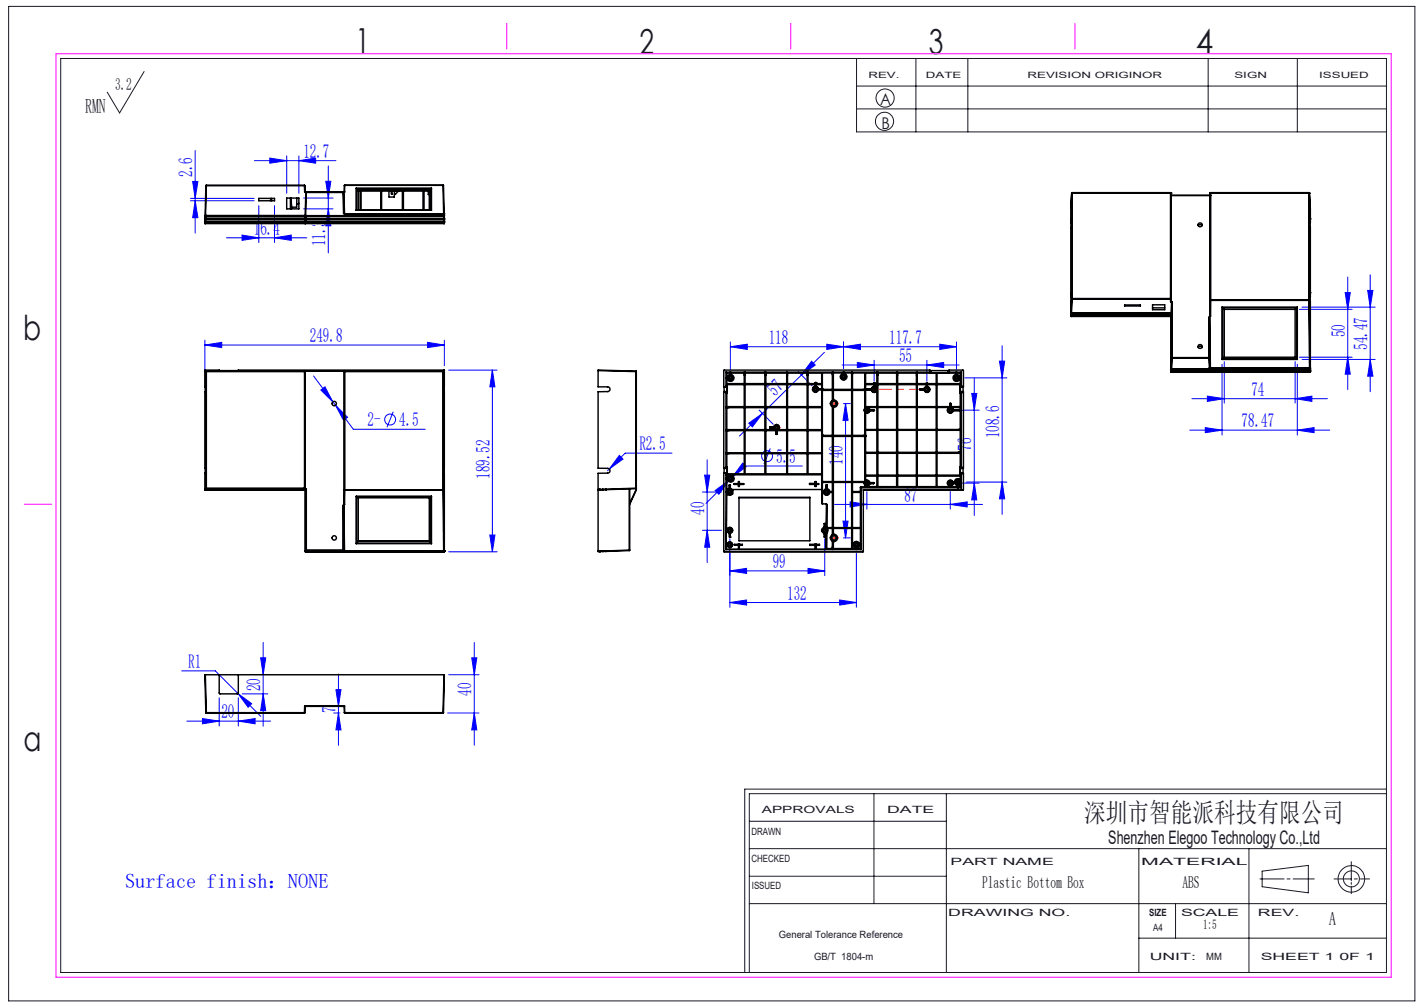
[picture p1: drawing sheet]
<svg xmlns="http://www.w3.org/2000/svg" width="297mm" height="210mm" viewBox="0 0 297 210" stroke-linecap="round" stroke-linejoin="round" font-family="sans-serif">
<g fill="none" stroke="#00f" stroke-width=".21">
<path d="M40.2 37.8h1.1l-.6 3.6zM40.7 31.4v17.2M53.1 33.5h17M56.3 33l3.5 .5-3.5 .5zM59.8 32.5v7.8M62.3 33.5l3.5-.5v1zM62.3 32.5v7.8M67.9 37.8h1.1l-.5 3.5zM68.5 34.6v18.1M39.7 41.9h13.3M39.7 41.4h13.3M40.7 41.9l.6 3.5h-1.1z"/>
<path d="M47.2 49.6h16.8M50.5 49l3.5 .6-3.5 .5zM54 42.9v7.7M57.3 49.6l3.4-.6v1.1zM57.3 42.9v7.7M63.3 43.6h6.2M63.3 41.3h6.2M68.5 43.6l.5 3.5h-1.1zM281.1 57.8v23.4M285.8 57.3v24.4M42.7 72l3.5-.6v1.1zM42.7 70.9v9.8"/>
<path d="M42.7 72h50M65.4 78.4l4 5.4M89.2 71.4l3.5 .6-3.5 .5zM92.7 70.9v5.4M93.6 77.2h10.1M102.7 77.2v37.9M102.7 77.2l.5 3.5h-1zM152.3 72.3l3.6-.5v1.1zM152.3 71.3v5.8M152.3 72.3h47.2M166.5 77.5l2.9 3M169.3 75.3l.7 .8-2.9 2.1z"/>
<path d="M171.9 73.5l-17.7 17.4M172.4 71.8l3.5 .5-3.5 .6zM175.6 76.1h24.5M175.9 72.3l3.6-.5v1.1zM175.9 71.3v5.5M178.8 75.6l3.5 .5-3.5 .6zM182.3 75.1v4.4M193.3 76.1l3.5-.5v1.1zM193.3 75.1v4.4M196 71.8l3.5 .5-3.5 .6zM199.5 71.3v5.8M201.2 78.8h8.8"/>
<path d="M203.2 78.8v28.7M208.5 75.3h1l-.5 3.5zM209 72.1v35.2M254.9 75.9v14.8M255.3 75.4v8.7M270.1 75.4v8.7M270.6 75.9v14.8M271 74.5h11M271 64.5h11M271.6 64.1h15.2M271.6 75h15.2M280.6 61h1l-.5 3.5z"/>
<path d="M281.1 74.5l.5 3.5h-1zM285.3 60.6h1l-.5 3.5zM285.8 75l.5 3.4h-1zM66.9 81.3l.9-.6 1.6 3.1zM69.4 83.8l.6 .7M70 84.5l2.5 2.5-.9 .7zM70 84.5l3.7 5h15M82 85.9l-1.3 3.2M129.2 95l.7 .7-2.8 2.1zM140.2 94.5h-9.8l-3.7 3.7M147 99.1h1l-.5 3.5zM147.5 95.9v21.4"/>
<path d="M154.9 96.6l.7 .7-2.8 2.1zM156.2 88.3l2.8-2.1-2.1 2.8zM158.3 85.5l3 3M160.7 93.5l-1.4 3.3M167.3 97.2h-12.3l-7.8 7.8M175.9 84.2h1.4M176.4 84.2v28M176.4 84.2l.5 3.5h-1.1zM200 85.5h4.2M202.7 82h1l-.5 3.5zM248.1 89.7h29.2M248.6 83.1h28.3"/>
<path d="M251.4 89.2l3.5 .5-3.5 .5zM251.8 82.6l3.5 .5-3.5 .6zM270.1 83.1l3.5-.5v1.1zM270.6 89.7l3.5-.5v1zM93.6 115.1h10.1M102.2 111.6h1l-.5 3.5zM146.5 102.6h4M146.5 110.6h4M147.5 110.6l.5 3.5h-1zM149.2 102.3l2.8-2.1-2.1 2.9zM152.2 119.1l3.5-.6v1.1zM152.2 112.4v14.2"/>
<path d="M152.2 119.1h19.8M168.5 118.5l3.5 .6-3.5 .5zM172 112.4v7.6M174.1 105.2h30.8M175.8 108.7h1.1l-.5 3.5zM175.9 112.2h1.4M177.3 104.7l3.5 .5-3.5 .5zM178.6 115.3v11.3M180.8 102.5v3.7M198.2 105.2l3.5-.5v1zM198.2 102.5v3.7M200 100.7h4.2"/>
<path d="M201.5 100.5h8.5M203.2 100.7l.5 3.5h-1zM209 100.5l.5 3.5h-1zM37.9 139.9h7l9.5 9.5M54.4 137.2h1l-.5 3.5zM54.9 134v17.4M98.4 137.2h1l-.5 3.5zM98.9 134v21.4M152.2 125.7l3.5-.6v1.1zM152.2 125.7h26.4M175.1 125.1l3.5 .6-3.5 .5zM39 150.4h17.4"/>
<path d="M42.2 149.9l3.5 .5-3.5 .5zM45.7 145.5v5.9M49.6 144.6l2.9 2.1-.7 .8zM49.7 150.4l3.5-.5v1zM49.7 145.5v5.9M50.5 144.7h5.4M54.9 144.7l.5 3.5h-1zM69.6 148.7h1.3M70.1 143.8h1l-.5 3.5zM70.6 140.6v14.8M70.6 148.7l.5 3.5h-1zM93.4 148.7h6.5"/>
<path d="M93.6 140.7h6.3M98.9 148.7l.5 3.5h-1z"/>
<circle cx="81.4" cy="87.5" r="1.15"/>
<circle cx="160" cy="95.1" r="1.13"/>
</g>
<g fill="none" stroke="#191924" stroke-width=".21">
<path d="M1.8 1.3h293.3v207.4h-293.3zM12.7 12.2h276.5v190.6h-276.5zM30.1 14.9l-5.2 8.7-2.5-4.4M178.6 12.2v15.3h110.6M178.6 17.9h110.6M191 12.2v15.3M201.9 12.2v15.3M252 12.2v15.3M270.6 12.2v15.3M178.6 22.7h110.6M156.3 177h132.9M156.3 171.3h41.1"/>
<path d="M182.3 165.5v22.9M197.4 165.5v37.3M237.5 177v25.8M260.5 177v25.8M281.8 179.7v4M289.2 165.5h-132.9v37.3M289.2 164.6h-133.9v38.2M156.3 188.4h132.9M156.3 182.7h41.1M237.5 195.6h51.7M245.2 188.4v7.2M262.8 183.3h5"/>
<path d="M263.2 181.7l9.7-1.2v5.7l-9.7-1.3zM268.4 183.3h.7M269.7 183.3h4.4M278.2 183.3h3.6M281.8 184v.4M281.8 184.8v1.6M282.5 183.3h.6M283.7 183.3h1.9"/>
<circle cx="184.5" cy="25.3" r="1.9"/>
<circle cx="184.6" cy="20.4" r="1.89"/>
<circle cx="281.9" cy="183.3" r="1.68"/>
<circle cx="281.9" cy="183.3" r="2.77"/>
</g>
<g fill="none" stroke="#f00" stroke-width=".21" stroke-dasharray="30.5 1.3 1.3 1.3">
<path d="M151.9 78.8h-.3M152.4 78.3v-.3M152.4 79.3v.2M152.9 78.8h.2M175.5 78.6h-.3M176 78.1v-.3M176 79.1v.2M176.5 78.6h.2M199 78.8h-.2M199.5 78.3v-.3M199.5 79.3v.2M200 78.8h.3"/>
<path d="M151.9 99.8h-.2M152.4 99.3v-.3M152.9 99.8h.3M161.5 89.2h-.3M162 88.7v-.3M162 89.7v.2M162.5 89.2h.2M169.6 81.2h-.2M170.1 80.7v-.3M170.1 81.7v.2M170.6 81.2h.3M173.5 84.2h-.5"/>
<path d="M174 83.7v-.5M174 84.7v.4M174.5 84.2h.4M180.3 85.5h-.2M180.8 85v-.2M180.8 86v.3M181.3 85.5h.3M181.8 81.2h-.2M182.3 80.7v-.3M182.3 81.7v.2M193.3 81.2v-.5M193.3 81.2h-.5"/>
<path d="M193.3 81.2v.5M193.3 81.2h.5M193.3 80.7v-.3M193.3 81.7v.2M193.8 81.2h.3M197.7 85.5h-.2M198.2 85v-.2M198.2 86v.3M198.7 85.5h.3M151.7 102.6h-.2M151.7 110.6h-.2M151.7 113.6h-.2"/>
<path d="M152.2 102.1v-.3M152.2 103.1v.2M152.2 110.1v-.3M152.2 111.1v.2M152.2 113.1v-.3M152.2 114.1v.2M152.4 100.3v.2M152.7 102.6h.3M152.7 110.6h.3M152.7 113.6h.3M171.5 110.6h-.2M171.9 102.6h-.2"/>
<path d="M172 110.1v-.3M172 111.1v.2M172.4 102.1v-.3M172.4 103.1v.2M172.5 110.6h.3M172.9 102.6h.3M173.5 112.2h-.5M174 111.7v-.5M174 112.7v.4M174.5 112.2h.4M178.1 113.6h-.2M178.6 113.1v-.3"/>
<path d="M178.6 114.1v.2M179.1 113.6h.3M180.3 100.7h-.2M180.8 100.2v-.2M180.8 101.2v.3M181.3 100.7h.3M197.7 100.7h-.2M198.2 100.2v-.2M198.2 101.2v.3M198.7 100.7h.3M199.3 100.5h-.2M199.8 100v-.2"/>
<path d="M199.8 101v.3M200.3 100.5h.3"/>
</g>
<path d="M183.3 81.2h9" fill="none" stroke="#f00" stroke-width=".21" stroke-dasharray="30.5 1.3 1.3 1.3" stroke-dashoffset="27.9"/>
<g fill="none" stroke="#f00" stroke-width=".21">
<path d="M151.8 78.8h1.1M152.3 78.3v1M175.4 78.6h1.1M175.9 78.1v1M199 78.8h1M199.5 78.3v1M151.9 99.8h1M152.4 99.3v1M161.5 89.2h1M162 88.7v1M169.6 81.2h1M170.1 80.7v1"/>
<path d="M173.5 84.2h.9M174 83.7v1M180.3 85.5h1M180.8 85v1M181.8 81.2h1M182.3 80.7v1M197.7 85.5h1M198.2 85v1M151.7 102.6h1M151.7 110.6h1M151.7 113.6h1M152.2 102.1v1"/>
<path d="M152.2 110.1v1M152.2 113.1v1M171.5 110.6h1M171.9 102.6h1M172 110.1v1M172.4 102.1v1M173.5 112.2h.9M174 111.7v1M178.1 113.6h1M178.6 113.1v1M180.3 100.7h1M180.8 100.3v.9"/>
<path d="M197.7 100.7h1M198.2 100.3v.9M199.3 100.5h1M199.8 100v1"/>
</g>
<path d="M11.7 11.2h278.5v192.6h-278.5zM105.7 4.9v5.3M164.9 4.9v5.3M224.2 4.9v5.3M5 105.2h5.8" fill="none" stroke="#f0f" stroke-width=".21"/>
<g fill="#00f">
<path d="M270.6 89.7l3.5-.5v1zM251.4 89.2l3.5 .5-3.5 .5zM175.1 125.1l3.5 .6-3.5 .5zM152.2 125.7l3.5-.6v1.1z"/>
<path d="M42.7 72l3.5-.6v1.1zM89.2 71.4l3.5 .6-3.5 .5zM66.9 81.3l2.5 2.5-1.6-3.1zM70 84.5l1.6 3.2 .9-.7zM129.2 95l-2.1 2.8 2.8-2.1zM50.5 49l3.5 .6-3.5 .5zM57.3 49.6l3.4-.6v1.1zM42.2 149.9l3.5 .5-3.5 .5zM49.7 150.4l3.5-.5v1zM49.6 144.6l2.2 2.9 .7-.8zM152.2 119.1l3.5-.6v1.1zM168.5 118.5l3.5 .6-3.5 .5zM152.3 72.3l3.6-.5v1.1zM172.4 71.8l3.5 .5-3.5 .6zM175.9 72.3l3.6-.5v1.1zM196 71.8l3.5 .5-3.5 .6zM177.3 104.7l3.5 .5-3.5 .5zM198.2 105.2l3.5-.5v1zM178.8 75.6l3.5 .5-3.5 .6zM193.3 76.1l3.5-.5v1.1zM149.2 102.3l.7 .8 2.1-2.9zM154.9 96.6l-2.1 2.8 2.8-2.1z"/>
<path d="M251.8 82.6l3.5 .5-3.5 .6zM270.1 83.1l3.5-.5v1.1z"/>
<path d="M62.3 33.5l3.5-.5v1zM56.3 33l3.5 .5-3.5 .5z"/>
<path d="M169.3 75.3l.7 .8-2.9 2.1zM156.2 88.3l2.8-2.1-2.1 2.8z"/>
<path d="M281.1 74.5l.5 3.5h-1zM280.6 61h1l-.5 3.5z"/>
<path d="M68.5 43.6l.5 3.5h-1.1zM67.9 37.8h1.1l-.5 3.5z"/>
<path d="M102.2 111.6h1l-.5 3.5zM102.7 77.2l.5 3.5h-1zM54.9 144.7l.5 3.5h-1zM54.4 137.2h1l-.5 3.5zM203.2 100.7l.5 3.5h-1zM202.7 82h1l-.5 3.5z"/>
<path d="M40.7 41.9l.6 3.5h-1.1zM40.2 37.8h1.1l-.6 3.6z"/>
<path d="M98.4 137.2h1l-.5 3.5zM98.9 148.7l.5 3.5h-1zM70.1 143.8h1l-.5 3.5zM70.6 148.7l.5 3.5h-1zM285.3 60.6h1l-.5 3.5zM285.8 75l.5 3.4h-1zM147 99.1h1l-.5 3.5zM147.5 110.6l.5 3.5h-1zM208.5 75.3h1l-.5 3.5zM209 100.5l.5 3.5h-1zM176.4 84.2l.5 3.5h-1.1zM175.8 108.7h1.1l-.5 3.5z"/>
</g>
<g fill="none" stroke="#000" stroke-width=".3">
<path d="M42.9 38.7h.1M42.9 38.7l-.1 6.3M43 38.6l-.1 .1M43 38.6v.1M43 38.6h20.5M43 38.7l-.1 6.2M43 38.7h20.5M63.5 38.7h.1M63.5 38.6v.1M63.5 38.6l.1 .1M63.5 38.7v1.3h8M63.6 38.7v1.3"/>
<path d="M71.8 38.7v1.3M71.9 38.7h-.1M71.9 38.6v.1M71.9 38.6l-.1 .1M71.9 38.7v1.3M71.9 38.6h20.5M74.3 39.3h.1M74.3 39.3v4.5M74.3 39.3h15.7M74.4 39.3l-.1 4.5M74.4 39.3l.3 .3M74.4 39.3h15.5"/>
<path d="M74.7 39.6v4.2M74.7 39.6h14.8M74.7 39.9h14.8M75.1 39.9v3.9M75.3 39.9v3.9M79.4 39.9v3.9M79.6 39.9v3.9M81.1 39.9v1.2h1.1l.1-.6M81.6 39.9h.1M81.6 39.9v.6h.2v-.6M81.8 39.9h.1M82.3 39.9v.6"/>
<path d="M83.1 39.9h.1M83.1 39.9l-.6 .6h-.2M83.9 39.9v3.9M84.1 39.9v3.9M88.2 39.9v3.9M88.4 39.9v3.9M89.3 39.9v.7h.2M89.5 39.9v.1M89.5 39.6v4.2M89.9 39.3v4.5h.1M89.9 39.3l-.4 .3M90 39.3h-.1"/>
<path d="M90 39.3v4.5M92.4 38.7h.1M92.4 38.6v.1M92.4 38.6l.1 .1M92.4 38.7l.1 5.9M92.5 38.7l.1 6M42.8 46.3h.1M42.8 46.2v.1M42.8 45.7h.1M42.8 45.6v.1M42.8 46.3v.3M42.8 45.1h.1"/>
<path d="M42.8 45.1v.5M42.8 45.7v.5M42.8 45v.1M42.8 46.1v.2M42.8 46.1v.1M42.8 46.1h20.8M42.8 46.3h20.8M42.8 46.6h20.8M42.9 45.5v.2M42.9 45.5h.1M42.9 45.7h.1M42.9 45.5l-.1 .1"/>
<path d="M42.9 44.9v.2M42.9 44.9h.1M42.9 45.1h.1M42.9 44.9l-.1 .1M42.9 45.5h20.7M42.9 45.7h20.7M42.9 44.9h20.7M42.9 45.1h20.7M42.9 45.1v.4M42.9 45.7v.4M54 41.4h3.3v.5h-3.3zM56.4 41.4v.5"/>
<path d="M56.7 41.4v.5M59.8 41.3h2.5v2.3h-2.5zM60.6 41.3v2.3M60.7 41.3l.1 1.9h1.1v-.6M60.8 42.6v1M61.9 41.3v1.3M62.3 42.4l-.4 .2M63.6 46.3h.1M63.6 46.6h.1M63.6 46.3v.3M63.6 46.2v.1M63.6 45.7h.1"/>
<path d="M63.6 45.6v.1M63.6 45.1h.1M63.6 45v.1M63.6 45.1v.5M63.6 45.7v.5M63.7 46.3h.1M63.7 46.1l-.1 .1M63.7 46.1v.2M63.7 46.1h.1M63.7 46.1h28.9M63.7 46.3h28.9M63.7 46.3v.3"/>
<path d="M63.7 46.6h28.9M63.7 45.7h.1M63.7 45.5l-.1 .1M63.7 45.5v.2M63.7 45.5h.1M63.7 45v.1M63.7 45h.1M63.7 45.1h.1M63.7 45h-.1M63.7 45.1v.4M63.7 45.5h28.9M63.7 45.7h28.9"/>
<path d="M63.7 45.7v.4M63.7 45h28.8M63.7 45.1h28.9M63.8 40.1h.1M63.8 40.1l.1-.1v.1M63.8 40.1l-.2 4.9M63.9 40.1l-.2 4.9M63.9 40.1h7.6M71.5 40.1h.1M71.5 40v.1M71.5 40l.1 .1M71.5 40h.2"/>
<path d="M71.5 40.1l.1 4.3M71.6 44.4l.3 .2M71.6 44.4h.2M71.6 40.1l.2 4.3M71.7 40l-.1 .1M71.7 40h.1M71.7 40l.2 4.6M71.7 40h.2M71.8 44.4l.1 .2M71.8 40h.1M71.9 44.6h.1M71.9 44.6h20.6"/>
<path d="M74.3 43.8h15.7M92.5 45h.1M92.5 45v.1M92.5 44.6l.1 .1M92.5 44.6h.1M92.5 44.6v.4M92.6 46.1h.1M92.6 46.1v.2M92.6 46.3h.1M92.6 46.1l.1 .1M92.6 45.7h.1M92.6 45.5v.2"/>
<path d="M92.6 45.5l.1 .1M92.6 45.5h.1M92.6 45.1v.4M92.6 45.7v.4M92.6 46.3v.3M92.6 45.1h.1M92.6 45v.1M92.6 44.7v.3M92.6 45.1l.1 .5M92.7 46.2v.1M92.7 46.3h-.1M92.7 45.6v.1"/>
<path d="M92.7 45.7h-.1M92.7 46.3l-.1 .3M92.7 45.7v.5M223.3 46.5h.1M223.4 45.6l-.1 16.3M223.4 45.6h.1M223.4 45.6l-.1 .9M223.5 40.3h.1M223.5 40.3l-.2 6.2M223.5 40.3v22M223.6 40.2l-.1 .1M223.6 40.2h.1"/>
<path d="M223.6 40.2h20.5M223.6 40.2v22.1M244.1 40.2l.1 .1M244.1 40.2h.1M244.1 40.2v22.1M244.2 40.3h.1M244.2 40.3l.1 .5M244.2 40.7h8.2M244.2 40.3v22M244.3 40.8v22.1M244.3 40.8h8.1M249.9 47.1l.4-.3 .4 .3"/>
<path d="M252.4 40.8h.1M252.4 40.8v24.9M252.4 40.3h.1M252.4 40.3v.5M252.4 40.3v22.3M252.5 40.2l-.1 .1M252.5 40.2h.1M252.5 40.2h20.5M252.5 40.2v22.4M273 40.2l.1 .1M273 40.2h.1M273 40.2v22.4"/>
<path d="M273.1 40.3h.1M273.1 40.3l.2 3.1v3.1M273.1 40.3v22.3M273.2 45.6l.1 16.3M273.2 45.6h.1M273.2 45.6l.1 .9M273.2 46.5h.1M42.7 77.3l.1 24.8M42.7 77.3l.2 .2M42.8 77.2l-.1 .1M42.8 77.2h2.9v.1l46.9-.1M42.8 77.2l.2 .2"/>
<path d="M42.9 77.5h.1M42.9 77.5v24.3M43 77.4v.1M43 77.4l-.1 .1M43 77.4h49.4M43 77.5h20.5M43 77.5v24.3M63.5 77.4v.1M63.5 77.4l.1 .1M63.5 77.5h.1M63.5 77.4h.1M63.5 77.5v24.3"/>
<path d="M63.6 77.5v24.3M63.6 77.4v24.4M63.6 77.5h.1M63.6 77.4h8.2M71.8 77.5h.1M71.8 77.4v27.5M71.8 77.5v24.7M71.9 77.4v.1M71.9 77.4l-.1 .1M71.9 77.4h-.1M71.9 77.5h20.5M71.9 77.5v24.7"/>
<path d="M92.4 77.4v.1M92.4 77.4l.1 .1M92.4 77.5h.1M92.4 77.5v24.7M92.5 77.5v24.7M92.6 77.2l.1 .1M92.6 77.2l-.2 .2M92.7 77.3l-.2 .2M92.7 77.3v3.4M124.7 77.3v3.4h2a.49 .49 0 0 1 .5 .5 .49 .49 0 0 1-.5 .5h-2v15.9l2 .1a.49 .49 0 0 1 .5 .5 .49 .49 0 0 1-.5 .5h-2v3.4M124.7 77.3v-.1l7.9 .2M124.7 77.3l7.9 .2"/>
<path d="M132.6 77.4v.1M132.6 77.5h.1M132.6 77.4l.1 .1M132.6 77.5v24.3M132.7 77.5v24.7M151.4 77.6v3.1M151.4 77.6h42.6M151.4 77.6l.2 .2M151.4 78.8v.1M151.4 78.9h.2M151.4 78.8h.4M151.4 78.9h.4"/>
<path d="M151.6 77.8v.9M151.6 78.9v1.5M151.6 78.7l-.2 .1M151.6 77.8h.6M151.6 78.7h.1M151.6 78.9h.1M151.6 78.7l.2 .1M151.8 78.9h-.2M151.8 78.8v.1M152.2 78.1l-.4 .2-.2 .4M152.2 78.1l.1 .2M152.2 77.8v.3"/>
<path d="M152.3 78.3h.1M152.3 77.6h.1M152.3 77.6l-.1 .2M152.3 77.6v.7M152.4 77.6l.1 .2M152.4 77.6v.7M152.5 78.1a.73 .73 0 0 1 .4 1.2 .73 .73 0 0 1-1.3-.4M152.5 78.1l-.1 .2M152.5 77.8h2.7M152.5 77.8v.3M155.2 77.9h.2M155.2 78.2h.2"/>
<path d="M155.4 77.8h4.1M159.5 77.9h.2M159.5 78.2h.2M159.7 77.8h4.4M164.1 77.9h.2M164.1 78.2h.2M164.3 77.8h4M168.3 77.9h.2M168.3 78.2h.2M168.5 77.8h2.9M170 79.8v.8h.2v-.8M170 79.8h.1"/>
<path d="M170 79.8h.2M170.2 79.8h.1M171.4 77.8h.1M171.4 77.8v3.3M171.5 77.8h2.1M171.5 77.8v3.3M173.6 77.9h.2M173.6 78.1h.2M175.9 78h.1M175.9 77.6h.1M175.9 77.6v.2h-2.1M175.9 77.6v.4"/>
<path d="M176 77.6v.2M176 77.6v.4M176 77.9v.1M176 77.9a.69 .69 0 0 1 .5 1 .69 .69 0 0 1-1.1 0 .69 .69 0 0 1 .5-1v.1M176 77.8h1.6M176 77.8v.1M177.6 77.9h.2M177.6 78.1h.2M177.8 77.8h2.6M180.4 77.8h.1M180.4 77.8v3.4M180.5 77.8h.1"/>
<path d="M180.5 77.8v7.3M180.5 77.8h2.4M180.5 77.8v7.2M182.4 79.8h-.2l.1 .6M182.4 79.8v.9M182.4 79.8h-.2v.8M182.4 79.8v.8M182.4 79.8h.1M182.9 77.9h.2M182.9 78.2h.2M183.1 77.8h3.9M187 77.9h.2"/>
<path d="M187 78.2h.2M187.2 77.8h3.9M191.1 77.9h.2M191.1 78.2h.2M191.3 77.8h8.1M193.3 79.8h.1M193.4 79.8v.9M193.4 79.8v.8M193.4 79.8h.1M193.4 79.8h-.1v.9M194 77.3h.1M194.1 77.7h-.1v-.5h-43v3.5h.6v1"/>
<path d="M194.1 77.3h3.6M194.1 77.7h3.6M194.1 77.3v.4M195.3 77.8v2.2h-1.9M195.4 77.8v2.2h4.9v.2h-4.9v4.6h5v.2h-2M197.7 77.7h.2v-.5h3v3.5h-.6M197.7 77.3h.2M197.7 77.3v.4M197.9 77.6h2.6M199.4 78.1a.73 .73 0 0 0-.4 1.2 .73 .73 0 0 0 1.2-.4M199.4 78.1v.2M199.4 77.8v.3"/>
<path d="M199.4 78.3h.1M199.4 77.6h.1M199.4 77.6v.2M199.4 77.6v.7M199.5 77.6l.1 .2M199.5 77.6v.7M199.6 78.1l.5 .3 .1 .3M199.6 78.1l-.1 .2M199.6 77.8h.7M199.6 77.8v.3M200 78.8v.1M200 78.9h.2"/>
<path d="M200 78.8h.4M200 78.9h.4M200.2 78.7l-.2 .1M200.2 78.7h.1M200.2 78.9h.1M200.3 77.8v.9M200.3 78.9v1.1M200.3 78.7l.1 .1M200.4 78.8v.1M200.4 78.9h-.1M200.5 77.6v3.1M200.5 77.6l-.2 .2"/>
<path d="M223.3 65.4l.1 .2M223.3 65.4l.1 .1M223.3 61.9h.1M223.4 65.2l.1 .1M223.4 65.1l.1 .1M223.4 65.1v.1M223.4 61.1v4.9M223.4 61.1h.1M223.4 65.2l-.1 .2M223.4 61.1l-.1 .8M223.4 66h20.8M223.4 65.7h-.1l.1 .2"/>
<path d="M223.4 65.5h.1M223.4 65.7h.1M223.4 65.5v.1M223.4 65.7v.2M223.4 65.6h20.8M223.4 65.9h20.8M223.4 65.5h20.8M223.4 65.7h20.8M223.4 65.6v.1M223.4 65.9v.1M223.5 65.2h.1M223.5 65.2v.1"/>
<path d="M223.5 65.3h20.8M223.5 65.2h20.8M223.5 65.3l-.1 .2M223.5 62.3l.1 .1M223.5 62.3l-.1 2.8M223.6 62.3h-.1M223.6 62.3v.1M223.6 62.4l-.1 2.8M223.6 62.4h20.5M223.6 62.3h20.5M234.6 63.6h3.2v.2h-3.2zM240.4 64.2h2.5"/>
<path d="M240.4 63.6h2.5v1h-2.5zM244.1 62.3v.1M244.1 62.3h.1M244.1 62.4l.1 .6M244.2 63h.3M244.2 77.6h.1M244.2 66v11.6M244.2 77.1l.1 .1M244.2 77.4l.1 .1M244.2 77.1h.1M244.2 77.4h.1M244.2 65.7v.2"/>
<path d="M244.2 65.5v.1M244.2 62.3l-.1 .1M244.2 65.6v.1M244.2 77.1v.3M244.2 77.4v.2M244.2 65.9v.1M244.2 62.3l.1 .6M244.3 76.9v.2M244.3 76.8l.1 .1M244.3 65.2v.1M244.3 76.8v.1M244.3 62.9l-.1 .1"/>
<path d="M244.3 76.9l-.1 .2M244.3 65.3l-.1 .2M244.3 77.6h28.9M244.3 77.1h.1M244.3 77.2h.1M244.3 77.4h.1M244.3 77.1v.1M244.3 77.4v.1M244.3 77.1h28.9M244.3 77.2h28.9M244.3 77.4h28.9M244.3 77.2v.2"/>
<path d="M244.3 77.5h28.9M244.3 77.5v.1M244.4 74.6l.1 .1M244.4 76.9h.1M244.4 76.9l28.8 .1M244.4 74.6l-.1 2.2M244.4 76.9h28.8M244.4 63l-.1 2.2M244.4 63v11.6M244.5 74.6v.1M244.5 74.6h-.1M244.5 63h-.1"/>
<path d="M244.5 74.6h7.6M244.5 74.7h7.6M244.5 74.7l-.1 2.2M244.5 63v11.6M249.9 72.5l.4-.3 .4 .3M252.1 74.6v.1M252.1 74.6h.1M252.1 66.3h.1M252.1 74.7l.1 2M252.1 66.3v8.3M252.2 74.6l-.1 .1M252.2 76.7h.2"/>
<path d="M252.2 66.3l.1 10.3M252.2 74.6l.1 2M252.2 66.3v8.3M252.3 65.9l-.1 .4M252.3 76.6l.1 .1M252.3 76.6l-.1 .1M252.3 65.9l-.2 .4M252.3 65.9h.1M252.3 65.9l.1 10.8M252.3 65.9h.2M252.4 65.7l.1 .2M252.4 62.6h.1"/>
<path d="M252.4 62.6v3.1M252.4 76.7h20.8M252.4 76.7h.1M252.5 62.6h.1M252.5 62.6h-.1M252.5 62.6v3.3M252.5 62.6h20.5M254.9 64.1l.1 .1M254.9 64.1h15.7M254.9 64.1v10.9M254.9 75h15.7M255 74.9l-.1 .1"/>
<path d="M255 64.2v10.7M255 64.2l.3 .3M255 64.2h15.5M255 74.9h15.5M255.3 64.5v10M255.3 74.5l-.3 .4M255.3 64.5h14.8M255.3 74.5h14.8M270.1 64.5v10M270.1 74.5l.4 .4M270.5 74.9l.1 .1M270.5 64.2v10.7"/>
<path d="M270.5 64.2l-.4 .3M270.6 64.1l-.1 .1M270.6 64.1v10.9M273 62.6h.1M273 62.6l.1 14.1M273.1 62.6l.1 14.1M273.1 76.7h.1M273.1 76.7l.1 .2M273.2 77h.1M273.2 77.1h.1l-.1 .1M273.2 76.9h.1M273.2 76.9v.1"/>
<path d="M273.2 77.1h.1M273.2 77.2h.1M273.2 77.1v.1M273.2 77v.1M273.2 77.2v.2M273.2 77.4h.1M273.2 77.4v.1M273.2 77.5v.1M273.2 76.7h-.1M273.2 61.1l.1 16.5h-.1M273.2 76.7h.1M273.2 61.1h.1"/>
<path d="M273.2 61.1l.1 .8M273.2 76.7l.1 .1M273.2 61.9h.1M273.3 76.8l-.1 .2M273.3 77.4h.1M273.3 76.8l-.1 .1M273.3 77.4h-.1M273.3 77.4l-.1 .1M92.6 97.7l.1 17.2M92.6 80.7l.1 16.9M92.6 80.7h.1M92.7 97.6l-.1 .1"/>
<path d="M151 98.7v16.3h.1M151 97.6l.6 .1v.3v.7h-.6M151 97.6v1.1M151 81.7h.5M151 98.7h.5M151 81.7v15.9M151 80.7v1M151 98.7h.1M151 81.7h.1M151 81.7h.6M151.4 81.7v16v-.3M151.4 98.7v15.9"/>
<path d="M151.4 80.4v.3M151.4 81.7v.3M151.4 98.7v.3M151.4 99.8v.1M151.4 99.9h.2M151.4 80.4h.3M151.4 97.4h.3M151.4 99.8h.5M151.4 99.9h.5M151.5 80.4h.1M151.5 99h.1M151.5 82h.1"/>
<path d="M151.5 97.4h.1M151.5 98.7v.3M151.5 80.4v.3M151.5 81.7v.3M151.5 97.4v.3M151.5 97.4h.2M151.6 81.7h-.1M151.6 80h3.6v-2.4h.2v2.4h4.1v-2.4h.2v2.4h4.4v-2.4h.2v2.4h4v-2.4h.2v2.4h1.5M151.6 82v2.8M151.6 85v4.6M151.6 89.8v4.6M151.6 94.6v2.8"/>
<path d="M151.6 99v.7M151.6 99.9v2.3M151.6 99.7l-.2 .1M151.6 80.2h3.6v4.6h-3.8v.2h3.8v4.6h-3.8v.2h3.8v4.6h-3.8v.2h3.8v4.2h-3.5M151.6 99.7h.1M151.6 99.9h.1M151.6 99h19.8M151.7 80.4h.1M151.7 99.7a.72 .72 0 0 1 1.1-.5 .72 .72 0 0 1 0 1.2 .72 .72 0 0 1-1.1-.5M151.7 99.7l.2 .1M151.7 80.4v1.5M151.7 84.8v.2"/>
<path d="M151.7 89.6v.2M151.7 94.4v.2M151.7 97.4v1.5M151.7 98.9l-.3 .1M151.7 81.9l-.3 .1M151.7 98.9v.1M151.7 81.9v.1M151.9 99.9h-.2M151.9 99.8v.1M152 84.8v.2M152 89.6v.2M152 94.4v.2"/>
<path d="M155.4 89.8h4.1v4.6h-4.1zM155.4 94.6h4.1v4.2h-4.1zM155.4 85h4.1v4.6h-4.1zM155.4 80.2h4.1v4.6h-4.1zM159.7 94.6h4.4v4.2h-4.4zM159.7 80.2h4.4v4.6h-4.4zM160.5 89.1h.9M160.5 89.1h.1M160.5 89.1v.2M160.6 89.1l-.1 .2M160.6 89.1h.8M161.2 89.1v.1"/>
<path d="M161.4 89.1a.62 .62 0 0 1 .8-.5 .62 .62 0 0 1 .2 1M161.4 89.3l.1 .3M161.4 89.1h.1M161.4 89.1v.1M161.4 89.2v.1M161.4 89.2l-.9 .1M161.5 89.6h-1.8v-4.6h4.4v4.6h-1.7l-.3 .2M161.5 89.6l.4 .2h-2.2v4.6h4.4v-4.6h-2M161.9 89.8v.8M161.9 90.6h.2M161.9 89.9h.1M162 89.7h-.1v.9"/>
<path d="M162 89.7l.1 .1M162 89.9l.1 .6M162 89.7v.2M162.1 89.8v.8M164.3 89.8h4v4.6h-4zM164.3 94.6h4v4.2h-4zM164.3 85h4v4.6h-4zM164.3 80.2h4v4.6h-4zM170 80.6a.62 .62 0 0 0-.5 .6 .62 .62 0 0 0 .6 .6 .62 .62 0 0 0 .6-.5M170 80.2h-1.5v4.6h2.9M170 80.4h.2M170.2 80.6l.4 .2v.3"/>
<path d="M170.2 80.2h1.2M170.2 80h1.2M170.6 81.1v.1M170.6 81.2l.1 .1M170.6 81.2h.8l-.7 .1M170.6 81.1h.9M171.4 89.8h-2.9v4.6h2.9M171.4 94.6h-2.9v4.2h2.9M171.4 85h-2.9v4.6h2.9M171.4 81.1h.1M171.4 81.4h2.2v2.1a.74 .74 0 0 0-.4 .7 .74 .74 0 0 0 .4 .6v6h-2.2M171.4 81.2h.1"/>
<path d="M171.4 81.4h.1M171.4 90.8h.1M171.4 91h.1M171.4 81.2h2.2v-3.6h.2v3.6h3.8v-3.6h.2v3.6h2.7M171.4 91h2.2v9.4h-2.2M171.4 81.2v23.7M171.5 81.4v9.4M171.5 91v9.4M171.7 81.2v.2M171.7 90.8v.2M173.8 81.4h3.8v9.4h-3.8v-5.9a.75 .75 0 0 0 .9-.7 .75 .75 0 0 0-.9-.8zM173.8 91h3.8v9.4h-3.8z"/>
<path d="M180.2 81.2v.2M180.2 90.8v.2M180.4 85.9l.1 .1M180.4 85.2l-.2 .2 .2 .5M180.4 81.4v3.8M180.4 85.9v4.9M180.4 91v9.4M180.5 85.1l-.1 .1M180.5 81.2h.1M180.5 81.4h.1M180.5 90.8h.1M180.5 91h.1"/>
<path d="M180.5 81.4h-2.7v9.4h2.7M180.5 91h-2.7v9.4h2.5M180.5 86v.1M180.5 86v14.3M180.5 85v.1M180.5 85h.1M180.5 89.7h2.4v4.6h-2.4M180.5 94.5h2.4v4.6h-2.4M180.5 99.3h2.4v2.2M180.5 86.1v14.1M180.5 80.2h1.7M180.5 80h1.7"/>
<path d="M180.6 85h2.3v4.6h-2.4M180.9 81.1h.1M180.9 81.1h.8M180.9 81.1l.6 .1M180.9 81.1v.2h.9M181.1 85l.3 .4M181.4 85.6h.1M181.4 85.5v.1M181.4 85.5h.8M181.4 85.6h.2M181.4 85.6a.65 .65 0 0 1-.9 .5M181.4 85.4v.1"/>
<path d="M181.4 85.4h.8v.2M181.4 85.6h.8M181.5 81.2h.3M181.5 81.2v.1M181.6 85.5v.1M181.6 85.6h.6M181.7 81.1l.1 .1M181.8 81.3a.56 .56 0 0 0 .4 .6 .56 .56 0 0 0 .7-.4M181.8 81.2v.1M182.2 85.6h.1M182.2 80.6l-.3 .2-.2 .3M182.2 80.6l.1 .1"/>
<path d="M182.3 80.7h.1M182.3 80.4h.1M182.3 80.4v.3M182.4 80.6v.1M182.4 80.6l.5 .4M182.4 80h.5v-2.4h.2v2.4h3.9v-2.4h.2v2.4h3.9v-2.4h.2v2.4h2M182.4 80.2h.5v.8M182.9 81v.5M182.9 81.5v3.3h-2.4M183.1 80.2h3.9v4.6h-3.9zM183.1 85h3.9v4.6h-3.9zM183.1 89.7h3.9v4.6h-3.9z"/>
<path d="M183.1 94.5h3.9v4.6h-3.9zM187.2 85h3.9v4.6h-3.9zM187.2 80.2h3.9v4.6h-3.9zM187.2 89.7h3.9v4.6h-3.9zM187.2 94.5h3.9v4.6h-3.9zM191.3 85h4v4.6h-4zM191.3 89.7h4v4.6h-4zM191.3 94.5h4v4.6h-4zM191.9 81.1h.1M191.9 81.1h.8M191.9 81.1v.2h.9M191.9 81.1l.6 .1"/>
<path d="M192.5 81.2h.3M192.5 81.2v.1M192.7 81.1l.1 .1M192.8 81.2v.1M193.3 80.7h-.3l-.3 .4M193.3 80.7h.1M193.3 80.2h-2v4.6h4v-4.6h-1.9M193.3 80.4h.1M193.4 80.6v.1M193.4 80.6a.61 .61 0 0 1 .6 .6 .61 .61 0 0 1-.6 .6 .61 .61 0 0 1-.6-.5M197.9 85a.62 .62 0 0 0-.1 1 .62 .62 0 0 0 1-.4M198.1 84.9l-2.7 .1v4.6h5v.1h-5v4.6h5v.2h-5v4.6h4.9v.2h-4.9v2.2"/>
<path d="M198.1 84.1h.2v.9h-.2zM198.1 84.2h.2M198.3 84.9l.1 .1M198.5 85l.3 .4M198.8 85.5v.1M198.8 85.6h.1M198.8 85.5h1.5M198.8 85.6h1.5M198.8 85.4v.1M198.8 85.4h1.5M199.9 84.8v.2M199.9 89.6v.1"/>
<path d="M199.9 94.3v.2M200.2 84.8h.1M200.2 98.9l.2 .1M200.2 80.4v1.5M200.2 84.8v.2M200.2 89.6v.1M200.2 94.3v.2M200.2 97.4v1.5M200.2 81.9l.2 .1M200.2 81.9v.1M200.2 97.4h.1M200.2 98.9v.1"/>
<path d="M200.2 80.4h.1M200.3 80.2v.2M200.3 82v2.8M200.3 85v.4M200.3 85.6v4M200.3 89.7v4.6M200.3 94.5v2.9M200.3 99v.1M200.3 99.3v.7M200.3 85.4v.1M200.3 85.6h.1M200.3 85.5v.1"/>
<path d="M200.3 97.7h.1M200.3 80.7h.1M200.3 98.7h.1M200.3 97.7v1M200.3 80.7v1M200.3 81.7h.6M200.3 81.7l.1 .3M200.3 97.4v.3M200.3 98.7l.1 .3M200.3 98.7h.6M200.4 80.4h.1M200.4 82h.1"/>
<path d="M200.4 97.4h.1M200.4 99h.1M200.4 80.4v.3M200.4 81.7v.3M200.4 98.7v.3M200.4 80.4l-.1 .3M200.4 98.7h.5M200.4 97.4h-.1M200.4 80.4h-.2M200.4 97.4h-.2M200.5 81.7l-.1 16v-.3M200.5 98.7v3"/>
<path d="M200.9 80.7v1M200.9 98.7h.1M200.9 81.7h.1M200.9 98.7v3.5h-20.8v12.8h-.1M200.9 97.6v1.1M200.9 81.7v15.9M200.9 97.6l-.6 .1M42.8 102l.1 .2M42.8 102.1l.1 .1M42.8 102.1v.1h20.8M42.8 102h.1M42.8 102.1h.1"/>
<path d="M42.8 102v.1M42.8 102l.1 .1M42.9 102.1h.1M42.9 102.1v.1M42.9 102.1h20.7M42.9 101.8h.1M42.9 101.8l.1 .1M42.9 101.8l-.1 .2M43 101.8v.1M43 101.8h20.5M43 101.9h20.5M43 101.9l-.1 .2"/>
<path d="M54 102h.1M54 102h3.3M57.3 102h.1M59.8 102l2.5 .1zM63.5 101.8h.1M63.5 101.8v.1M63.5 101.9h.1M63.5 101.9h.4M63.6 114.9l.1 .2h28.9l.1-.2M63.6 101.8l-.1 .1M63.6 114.9h.1M63.6 114.9v.1"/>
<path d="M63.6 101.8h.1M63.6 114.9l.1 .1M63.6 114.9l.1 .1h28.9l.1-.1M63.6 102.2v12.7M63.6 102.2h.1M63.6 102.1v.1M63.7 115h.1M63.7 115h28.8M63.8 101.9h.1M63.8 114.7l.1 .1M63.8 114.7h.1M63.8 101.9l-.2 .2"/>
<path d="M63.8 101.9v12.8M63.8 114.7l-.2 .2M63.9 114.7v.1M63.9 114.7h7.6M63.9 114.8h7.6M63.9 101.9v12.8M63.9 114.8l-.2 .2M71.5 105.6h.1M71.5 114.7h.1M71.5 114.7v.1M71.5 105.6v9.1M71.5 114.8l.1 .2"/>
<path d="M71.6 114.7l-.1 .1M71.6 115h.3M71.6 105.6v9.1M71.6 105.6l.2 9.3M71.6 114.7l.2 .2M71.7 105.2h.1M71.7 105.2l-.2 .4M71.7 105.2l-.1 .4M71.7 105.2l.2 9.8M71.7 105.2h.2M71.8 114.9l.1 .1M71.8 114.9l-.2 .1"/>
<path d="M71.8 104.9v.3M71.8 102.2h.1M71.8 102.2v2.7M71.9 105.2h.1M71.9 115h.1M71.9 102.2h.1M71.9 102.2h20.5M71.9 102.2v3M74.3 103.5l.1 .1M74.3 103.5h15.7M74.3 103.5v9.9M74.3 113.4h15.7"/>
<path d="M74.4 113.3l-.1 .1M74.4 103.6h15.5M74.4 103.6v9.7M74.4 103.6l.3 .2M74.4 113.3h15.5M74.7 103.8h14.8M74.7 103.8v9.1M74.7 112.9l-.3 .4M74.7 112.9h14.8M74.7 112.8h14.8M89.5 103.8v9.1M89.5 112.9l.4 .4"/>
<path d="M89.9 113.3l.1 .1M89.9 103.6v9.7M89.9 103.6l-.4 .2M90 103.5l-.1 .1M90 103.5v9.9M92.4 102.2h.1M92.4 102.2l.1 12.8M92.5 102.2h-.1M92.5 102.2l.1 12.7M92.5 115h.1M92.6 114.9l-.1 .1M92.6 114.9h.1"/>
<path d="M92.7 114.9h.1M124.7 102.1v.1M124.7 114.9l.3 .1M124.7 102.2h.3M124.7 102.2v12.7M124.7 114.9h.4M125 102.2h.2M125 115h.2M125.1 102.1h.1M125.1 102.1l-.1 .1M125.1 114.9h.1M125.1 114.9l-.1 .1"/>
<path d="M125.1 102.1h-.4M125.2 102.1v.1M125.2 114.9v.1M125.2 102.1h.5M125.2 102.2h.4M125.6 115h.2M125.6 115h-.4M125.7 102.1h.1M125.7 102.1l-.1 .1M125.7 114.9h.1M125.7 114.9l-.1 .1M125.7 114.9h-.5"/>
<path d="M125.8 102.1h.1M125.8 114.9v.1M125.8 114.9h.5M125.8 102.1l-.2 .1M125.8 102.1h.4M125.8 115h.5M126.2 102.1h.2M126.3 115h.1M126.3 102h.1M126.3 102l-.1 .1M126.3 114.9h.1M126.3 114.9v.1"/>
<path d="M126.3 102l-.5 .1M126.4 102v.1M126.4 114.9v.1M131.2 114.7v.1M131.2 114.7h.1M131.2 101.9v12.8M131.2 114.7l-4.8 .2M131.2 114.8l-4.8 .2M131.3 114.7l-.1 .1M131.3 101.9v12.8M132.6 101.8v.1M132.6 102.2h.1"/>
<path d="M132.6 101.9v.3M132.6 101.8l-6.2 .2M132.6 101.9l-6.2 .2M132.6 102.2l-1.3 2.7M132.7 102.2h.1M132.7 102.2l-1.4 3M151 115l.1 .1M151.1 115v.1M151.1 115h28.9M151.1 115.1h28.9M151.4 114.6h28.2M151.4 102.5v.1"/>
<path d="M151.4 110.6v.1M151.4 102.6l.2 .1M151.4 110.7h.3M151.4 114.5v.1M151.4 114.5h20.8M151.4 102.6h.3M151.4 110.6h.3M151.4 102.5h.3M151.5 110.7l-.1 3.8M151.6 102.7v.2M151.6 102.5h-.2M151.6 102.5h.1"/>
<path d="M151.6 102.2v.3M151.6 102.9l-.2 7.7M151.6 102.1h.1M151.7 102.5v.1M151.7 110.6a.58 .58 0 0 1 .6-.6 .58 .58 0 0 1 .5 .6l-.2 .4-.3 .2M151.7 110.7v.2l.4 .3M151.7 110.6v.1M151.7 102.6l-.1 .1M151.7 102.1l-.1 .1M152.1 101.9l-.4 .2M152.1 101.9l.1 .2M152.1 101.2v.7"/>
<path d="M152.1 101.2h.1M152.1 101.2h.2M152.1 111.2l.1 .8M152.2 102.1h.1M152.2 111.2h.1M152.2 111.2h-.1M152.2 112h.1M152.2 101.8h.1M152.2 111.4h.1M152.2 101.2v.9M152.2 111.2v.8M152.2 101.2h.1"/>
<path d="M152.3 111.2h.1M152.3 112h.1M152.3 101.2v.9M152.3 111.2v.8M152.3 101.9v.2M152.3 101.9l.4 .2M152.3 101.2v.7M152.3 101.2h.1M152.7 102.1a.74 .74 0 0 1-.6 1.2l-.5-.4M152.7 102.1h18.7v2.8M153.9 113.5h-.7v.2h.7M153.9 100.9h-.8v.1h.8"/>
<path d="M154 101.1v.4h.2v-.4M154 113.8v.5h.2v-.5M154 100.7v-.3h.2v.3M154.1 103.8h14.8M154.1 103.7h14.8v9.1h-14.8zM154.3 113.5h.5v.2h-.5M154.3 100.9h.8v.1h-.8M169.9 113.5h-1v.2h1M169.9 100.8h-1.1v.2h1.1M170 101.1v.4h.2v-.4M170 100.7v-.3h.2v.3M170 113.8v.5h.2v-.5"/>
<path d="M170.3 113.5h.6v.2h-.6M170.3 100.9h.4v.1h-.4M171.4 104.9l.1 .2M171.4 100.4h.1M171.4 100.6h.1M171.4 100.6h2.2v1.9M171.5 105.1h.9M171.5 100.6v4.5M171.7 100.4v.2M171.9 111.2h.1M171.9 110a.6 .6 0 0 0-.5 .6 .6 .6 0 0 0 .5 .6M171.9 109.2h.2l-.1 .8h-.1z"/>
<path d="M171.9 112h.1M171.9 111.2v.8M171.9 112h.2M171.9 111.4l.2 .6M171.9 109.2h.2l-.2 .6M172 110l.3 .1M172 111.2h.1M172 111.2l.1 .8M172.1 112h.1M172.2 114.5h.1M172.3 111.2h-.2M172.3 111.2l-.1 3.3"/>
<path d="M172.3 101.9a.67 .67 0 0 0-.6 .7 .67 .67 0 0 0 .7 .7 .67 .67 0 0 0 .7-.6l-.1-.1M172.3 101.9v.2M172.3 110.1h.1M172.3 101.2v.7M172.3 101.2h.1M172.3 101.2h.2M172.3 102.1h.2M172.3 101.8h.2M172.3 101.2v.9M172.4 111.1h.1M172.4 111.1l-.1 .1M172.4 105.1v.2"/>
<path d="M172.4 111.1l-.1 3.4M172.4 105.1l-.1 5M172.4 110.1h.1M172.4 110.1l.1 .1M172.4 114.4h1.2M172.4 114.4l-.1 .1M172.4 105.3v4.8M172.4 111.1v3.3M172.5 102.1a.44 .44 0 0 1 .6 .4M172.5 101.2v.9M172.5 101.2h-.2M172.5 110.2a.64 .64 0 0 1-.1 .9"/>
<path d="M172.5 110.2h1.1v1.3a.74 .74 0 0 0-.4 .7 .74 .74 0 0 0 .4 .6v1.8h.2v-1.7a.75 .75 0 0 0 .9-.7 .75 .75 0 0 0-.9-.8v-1.2h3.8v4.2M173 102.5v.1M173 102.6l.7 .1M173 102.5h.7M173.1 102.5h-.1M173.1 102.5h.6M173.1 102.5v.1M173.6 114.3h.2M173.6 102.7v7.3h-1.2M173.6 114.1h.2M173.7 102.5v.2M173.7 102.5h.1"/>
<path d="M173.8 100.6h3.8v9.4h-3.8zM173.8 114.4h4.7M178.5 114.4v.2M178.5 114.3v.1M178.5 114.2h.2M178.5 114.2v.1M178.5 114.6h.2M178.5 114.2v.4M178.7 114.2v.1M178.7 114.2v.4M178.7 114.4v.2M178.7 114.4h.8"/>
<path d="M178.7 114.3v.1M179 102.5v.2M179.1 113.6v.1M179.1 113.7h.1a.46 .46 0 0 1-.5 .6M179.1 113.7h.5l-.1 .7M179.3 113.5a.69 .69 0 0 0-1.2-.4 .69 .69 0 0 0 .4 1.2M179.3 113.5l-.2 .1M179.3 102.5v.2M179.3 113.5h.2M179.5 101.6v.9M179.5 102.7v10.8M179.5 101.6l.1 .2"/>
<path d="M179.5 114.4l.1 .2M179.5 113.5l.1 .1h-.5M179.5 110.2h-1.7v4.2M179.5 101.5v.1M179.5 101.5l.2 .2M179.5 101.5h.9M179.6 102.7h-1.8v7.3h1.7M179.6 101.8v12.8M179.7 101.7l-.1 .1M179.7 101.7h20.8M180 115v.1M180.1 102.2h20.7"/>
<path d="M180.2 100.6l.2 .5M180.3 100.6h-2.5v1.9h1.8M180.3 100.4v.2M180.4 101.5h.1M180.4 101.1l.1 .1M180.4 100.4h-.1M180.4 101.1v.4M180.5 100.3l-.1 .1M180.5 101.2v.1M180.5 101.2v.3M180.5 100.2v.1M180.5 100.2a.65 .65 0 0 1 .9 .4"/>
<path d="M180.5 101.5h17.6M180.5 101.5h.1M180.5 101.3v.2M181.3 101.6h2.6zM181.4 100.8v.1M181.4 100.7v.1M181.4 100.7h.8M181.4 100.8h.8M181.4 100.9a.65 .65 0 0 1-.9 .4M181.4 100.6v.1M181.4 100.6h.8v.3h-.8M181.6 100.7v.1"/>
<path d="M183.1 101.5v-2.2h3.9v2.2M186.4 101.6h.1M186.4 101.6h3.3M187.2 101.5v-2.2h3.9v2.2M189.7 101.6h.1M191.3 101.5v-2.2h4v2.2M198.1 101.3h.2v.2h-.2zM198.3 101.5h1.4M198.8 100.6v.1M198.8 100.6a.62 .62 0 0 0-1.1-.3 .62 .62 0 0 0 .4 1M198.8 100.6h.1M198.8 100.7h.1"/>
<path d="M198.8 100.7a.55 .55 0 0 1-.5 .6M199.1 100.5h.1M199.1 100.5l-.3 .1M199.1 100.7l.3 .4 .3 .1M199.1 100.7h.1M199.1 100.5v.2M199.1 100.7h-.3M199.7 101.5v.2M199.7 101.2v.3M199.7 101.1h.1M199.7 101.1v.1M199.7 101.7h.1"/>
<path d="M199.7 101.1v.6M199.8 101.1l.1 .1M199.8 101.1v.6M199.9 101.5l-.1 .2M199.9 101.5h.4M199.9 101.2v.3M200.3 100v.5M200.3 100a.71 .71 0 0 0-.8-.1 .71 .71 0 0 0-.4 .6M200.3 101.1l-.4 .1M200.3 101.1v.4M200.3 101.5l.2 .2M200.3 100.5l.1 .1z"/>
<path d="M200.4 100.6l-.1 .5M200.8 102.2h.1M200.9 102.1l-.1 .1M42.8 140.7h-.1l.2 7.9M42.8 140.7l.2 7.9M42.8 140.7h49.8M42.9 148.6h.1M42.9 148.6l.1 .1M43 148.6v.1M43 148.6h20.5M43 148.7h20.5M45.7 140.7l.1 4 3.9-.1v-3.9"/>
<path d="M63.5 148.6h.1M63.5 148.6v.1M63.5 147.2l.1 .1M63.5 147.2h8.4M63.5 147.2v1.4M63.6 148.6l-.1 .1M63.6 147.3h8.2M63.6 147.3v1.3M71.8 147.3v1.3M71.8 148.6h.1M71.8 148.6l.1 .1M71.9 147.2l-.1 .1"/>
<path d="M71.9 147.2v1.4M71.9 148.6v.1M71.9 148.6h20.5M71.9 148.7h20.5M92.4 148.6h.1M92.4 148.6v.1M92.5 148.6l-.1 .1M92.6 140.7l-.1 7.9M92.6 140.7l-.2 7.9"/>
<circle cx="250.3" cy="46.9" r=".42"/>
<circle cx="152.3" cy="78.8" r=".55"/>
<circle cx="152.4" cy="78.8" r=".26"/>
<circle cx="175.9" cy="78.6" r=".26"/>
<circle cx="175.9" cy="78.6" r=".55"/>
<circle cx="199.5" cy="78.8" r=".55"/>
<circle cx="199.5" cy="78.8" r=".25"/>
<circle cx="250.3" cy="72.3" r=".42"/>
<circle cx="69.7" cy="84.2" r=".46"/>
<circle cx="152.4" cy="99.8" r=".25"/>
<circle cx="152.4" cy="99.8" r=".56"/>
<circle cx="162" cy="89.2" r=".25"/>
<circle cx="162" cy="89.2" r=".56"/>
<circle cx="170.1" cy="81.2" r=".24"/>
<circle cx="170.1" cy="81.2" r=".55"/>
<circle cx="174" cy="84.2" r=".46"/>
<circle cx="180.8" cy="85.5" r=".25"/>
<circle cx="180.8" cy="85.6" r=".56"/>
<circle cx="182.3" cy="81.2" r=".24"/>
<circle cx="182.3" cy="81.2" r=".55"/>
<circle cx="193.3" cy="81.2" r=".25"/>
<circle cx="193.3" cy="81.2" r=".56"/>
<circle cx="198.2" cy="85.6" r=".55"/>
<circle cx="198.2" cy="85.6" r=".26"/>
<circle cx="69.7" cy="112.2" r=".46"/>
<circle cx="152.2" cy="113.6" r=".58"/>
<circle cx="152.2" cy="102.6" r=".26"/>
<circle cx="152.2" cy="102.6" r=".55"/>
<circle cx="152.2" cy="110.6" r=".55"/>
<circle cx="152.2" cy="113.6" r=".55"/>
<circle cx="152.2" cy="110.6" r=".26"/>
<circle cx="152.2" cy="113.6" r=".26"/>
<circle cx="154.1" cy="113.6" r=".22"/>
<circle cx="154.1" cy="100.9" r=".22"/>
<circle cx="170.1" cy="100.9" r=".22"/>
<circle cx="170.1" cy="113.6" r=".22"/>
<circle cx="172" cy="110.6" r=".55"/>
<circle cx="172" cy="110.6" r=".25"/>
<circle cx="172.4" cy="102.6" r=".25"/>
<circle cx="172.4" cy="102.6" r=".56"/>
<circle cx="174" cy="112.2" r=".46"/>
<circle cx="178.6" cy="113.6" r=".55"/>
<circle cx="178.6" cy="113.6" r=".25"/>
<circle cx="180.8" cy="100.7" r=".25"/>
<circle cx="180.8" cy="100.7" r=".56"/>
<circle cx="198.2" cy="100.7" r=".26"/>
<circle cx="198.2" cy="100.7" r=".55"/>
<circle cx="199.8" cy="100.5" r=".25"/>
<circle cx="199.8" cy="100.5" r=".56"/>
</g>
<g font-size="7.2" fill="#191924">
<text x="74.1" y="11">1</text>
<text x="133.4" y="11.2">2</text>
<text x="193.7" y="11.3">3</text>
<text x="249.4" y="11.3">4</text>
<text x="4.8" y="70.9">b</text>
<text x="4.9" y="156.5">a</text>
</g>
<text font-size="5.6" fill="#191924" x="226.2" y="171.5">深圳市智能派科技有限公司</text>
<text font-size="4.2" fill="#191924" x="17.8" y="23.5">RMN</text>
<text font-size="4.2" fill="#00f" x="26.1" y="185.2">Surface finish：NONE</text>
<g font-size="4.1" fill="#00f">
<text x="63.3" y="32.9">12.7</text>
<text x="40.2" y="36.8" transform="rotate(-90 40.2 36.8)">2.6</text>
<text x="53" y="49">16.4</text>
<text x="67.9" y="51.4" transform="rotate(-90 67.9 51.4)">11.3</text>
<text x="64.6" y="71.4">249.8</text>
<text x="160.3" y="71.7">118</text>
<text x="185.5" y="71.7">117.7</text>
<text x="280.5" y="70.3" transform="rotate(-90 280.5 70.3)">50</text>
<text x="187.5" y="75.5">55</text>
<text x="285.2" y="73" transform="rotate(-90 285.2 73)">54.47</text>
<text x="161.7" y="82.8" transform="rotate(-45 161.7 82.8)">57</text>
<text x="261" y="82.6">74</text>
<text x="76.7" y="88.9">2-</text>
<text x="83.3" y="88.9">4.5</text>
<text x="259" y="89.1">78.47</text>
<text x="133.4" y="93.9">R2.5</text>
<text x="202.7" y="94" transform="rotate(-90 202.7 94)">76</text>
<text x="208.4" y="91.4" transform="rotate(-90 208.4 91.4)">108.6</text>
<text x="102.1" y="99.9" transform="rotate(-90 102.1 99.9)">189.52</text>
<text x="161.9" y="96.6">5.5</text>
<text x="175.8" y="96.9" transform="rotate(-90 175.8 96.9)">140</text>
<text x="146.9" y="107.4" transform="rotate(-90 146.9 107.4)">40</text>
<text x="188.6" y="104.6">87</text>
<text x="161.2" y="118.5">99</text>
<text x="164.2" y="125.1">132</text>
<text x="39.3" y="139.3">R1</text>
<text x="46.2" y="149.8">20</text>
<text x="54.3" y="144.1" transform="rotate(-90 54.3 144.1)">20</text>
<text x="70" y="148.8" transform="rotate(-90 70 148.8)">7</text>
<text x="98.4" y="145.1" transform="rotate(-90 98.4 145.1)">40</text>
</g>
<g font-size="3.9" fill="#191924">
<text x="231.2" y="176">Shenzhen Elegoo Technology Co.,Ltd</text>
<text x="277.2" y="193">A</text>
</g>
<text font-size="3.5" fill="#191924" x="24" y="18.7">3.2</text>
<g font-size="3.5">
<text x="204.9" y="185.2">Plastic Bottom Box</text>
<text x="246.7" y="185.2">ABS</text>
</g>
<g font-size="3.4" fill="#191924">
<text x="183.6" y="22">A</text>
<text x="183.8" y="27">B</text>
</g>
<text font-size="2.8" x="250.9" y="193.8">1:5</text>
<g font-size="2.1" fill="#191924">
<text x="158.9" y="169.5">APPROVALS</text>
<text x="185" y="169.5">DATE</text>
<text x="156.7" y="174.2">DRAWN</text>
<text x="156.7" y="179.7">CHECKED</text>
<text x="156.8" y="185.4">ISSUED</text>
<text x="198.2" y="180.4">PART NAME</text>
<text x="238" y="180.4">MATERIAL</text>
<text x="197.8" y="191">DRAWING NO.</text>
<text x="239.7" y="191">SIZE</text>
<text x="246.3" y="191">SCALE</text>
<text x="262.4" y="191">REV.</text>
<text x="162.4" y="195.6">General Tolerance Reference</text>
<text x="240.5" y="194.1">A4</text>
<text x="169.8" y="200.2">GB/T 1804-m</text>
<text x="239.8" y="200.2">UNIT:</text>
<text x="251.6" y="200.2">MM</text>
<text x="262.9" y="200.2">SHEET 1 0F 1</text>
</g>
<g font-size="1.8" fill="#191924">
<text x="181.1" y="16.3">REV.</text>
<text x="193.1" y="16.3">DATE</text>
<text x="214.3" y="16.3">REVISION ORIGINOR</text>
<text x="257.5" y="16.3">SIGN</text>
<text x="275.1" y="16.3">ISSUED</text>
</g>
</svg>
